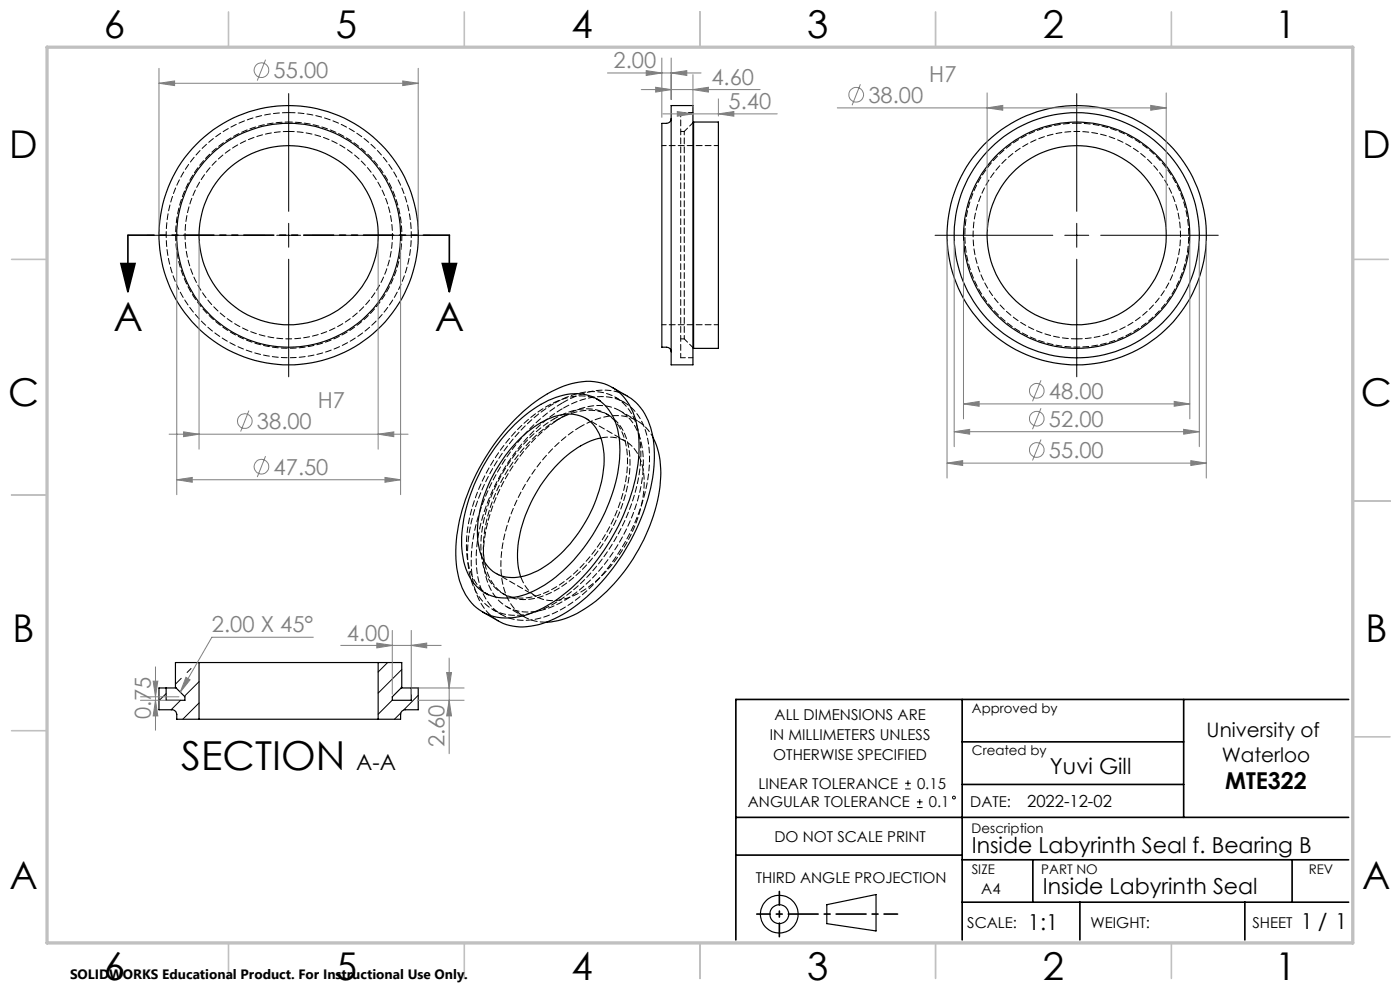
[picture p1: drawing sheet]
<svg xmlns="http://www.w3.org/2000/svg" width="297mm" height="210mm" viewBox="0 0 297 210" stroke-linecap="round" stroke-linejoin="round" font-family="sans-serif">
<g fill="none" stroke="#000" stroke-width=".25">
<path d="M142.4 25.1a1.02 1.02 0 0 1-1 1.1h-1v47.5h1a.96 .96 0 0 1 1 .9M142.4 22.4h4.6v55h-4.6zM147.1 25.9v48M147.1 25.9h5.3v48h-5.3M147.1 25.9l-.1 .2M147 73.8l.1 .1M109.2 90a21.7 21.7 0 0 1 11.8-6.4 8.8 8.8 0 0 1 9.8 6.8 26.7 26.7 0 0 1-2 17.1 37.2 37.2 0 0 1-13.3 16.6 13.9 13.9 0 0 1-10.5 2.5 9.4 9.4 0 0 1-6.8-8.2 29.1 29.1 0 0 1 3.3-17.6 39.4 39.4 0 0 1 7.7-10.8zM109.4 88.8a25.1 25.1 0 0 1 13.5-7.7 10 10 0 0 1 11.6 7 26.8 26.8 0 0 1-.6 16.8 44.4 44.4 0 0 1-16 22.5 17.5 17.5 0 0 1-12.3 3.5 10 10 0 0 1-7.8-7 26.8 26.8 0 0 1 .6-16.8 46 46 0 0 1 11-18.3zM109.8 93.5a17.4 17.4 0 0 1 10.5-5.7 7 7 0 0 1 7.3 5.5 21.6 21.6 0 0 1-1.5 13.5 28.5 28.5 0 0 1-12.1 14.3 9.7 9.7 0 0 1-8.4 .7 8.4 8.4 0 0 1-4.2-6.9 27.1 27.1 0 0 1 5.3-17.5zM126.6 84.6l.7 .4M127.5 92.9a19.1 19.1 0 0 0-10.5 7 28.5 28.5 0 0 0-7.2 19.2l.2 1.5 .5 1.8M129.9 82.2l3.2 1.9a11.7 11.7 0 0 1 5.4 8.3 34.8 34.8 0 0 1-4.1 21 40.7 40.7 0 0 1-15.9 17.4 14.8 14.8 0 0 1-11.1 1.7l-1.3-.6-3.7-2.1"/>
<path d="M138.5 92.8a17.9 17.9 0 0 1 1.4 11.4 38.9 38.9 0 0 1-15.1 24.4 16.8 16.8 0 0 1-8.9 3.4M102.8 125.8l.8 .4M35.2 145.9h2.2M35.2 145.9h-1.5v4.7h2.8a1.02 1.02 0 0 1 1 .9v1.1h4.7M42.2 140.5h38M42.2 152.6h38M42.2 140.5h-5v5.3l2 2v.7h-4v-2.6M42.2 140.5v12.1M80.2 140.5h5v5.3l-2 2v.7h4v-2.6M80.2 140.5v12.1M85.1 145.9h2.1M87.2 145.9h1.5v4.7h-2.7a.96 .96 0 0 0-1 .9v1.1h-4.8"/>
<path d="M175.4 191.9l10.4-2.1v7.7l-10.4-1.6z"/>
<circle cx="61.2" cy="49.9" r="19"/>
<circle cx="61.2" cy="49.9" r="27.5"/>
<circle cx="61.2" cy="49.9" r="23.7"/>
<circle cx="228.4" cy="49.9" r="19"/>
<circle cx="228.4" cy="49.9" r="27.5"/>
<circle cx="228.4" cy="49.9" r="26"/>
<circle cx="228.4" cy="49.9" r="24"/>
<circle cx="165.3" cy="193.9" r="2"/>
<circle cx="165.3" cy="193.9" r="4"/>
</g>
<path d="M61.3 23.9a26 26 0 0 1 22.9 38.3 26 26 0 0 1-44.6 2 26 26 0 0 1 19.3-40.2l2.4-.1M105.7 131.7a12 12 0 0 1-5.5-9.3 36.4 36.4 0 0 1 5.3-22.2 40 40 0 0 1 13.9-14.8" fill="none" stroke="#000" stroke-width=".21" stroke-dasharray="1.3 .6" stroke-dashoffset="-.1"/>
<path d="M61.3 27.9a22 22 0 0 1 19.4 32.3 22 22 0 0 1-37.7 1.9 22 22 0 0 1 16.1-34.1l2.2-.1M228.4 71.9a22 22 0 0 0 19.4-32.4 22 22 0 0 0-37.7-1.8 22 22 0 0 0 16.2 34.1l2.1 .1M119.4 85.4a15.2 15.2 0 0 1 12-2.1l1.8 .7M119.5 88.3a12.8 12.8 0 0 1 11.1-1.6 10 10 0 0 1 5.6 7.9 30.4 30.4 0 0 1-3.9 18.7 34 34 0 0 1-14.4 15.1 11.1 11.1 0 0 1-10.7 .1 11.3 11.3 0 0 1-4.6-9 34.3 34.3 0 0 1 6.4-20.9 33.3 33.3 0 0 1 10.5-10.3" fill="none" stroke="#000" stroke-width=".21" stroke-dasharray="1.3 .6" stroke-dashoffset=".1"/>
<path d="M61.3 25.9a24 24 0 0 1 21.1 35.3 24 24 0 0 1-41.1 2 24 24 0 0 1 17.7-37.2l2.3-.1M145.2 27.9v44M123.2 90.5a12.8 12.8 0 0 1 11.1-1.7 8.6 8.6 0 0 1 4.2 4M132.4 85.3l-1.8-1M132.7 93.6l-8.5-4.9M103.6 126.2a9.9 9.9 0 0 1-4.5-8 32.5 32.5 0 0 1 5-19.5 32.8 32.8 0 0 1 13.7-13.4 10.5 10.5 0 0 1 9.5-.3M104.6 129.3l1.8 1.1M105.2 121.6l8.5 4.9" fill="none" stroke="#000" stroke-width=".21" stroke-dasharray="1.3 .6" stroke-dashoffset=".5"/>
<path d="M144.4 23.9v52M145.2 27.9h-.8M144.4 71.9h.8M117.6 88.8a11.5 11.5 0 0 1 10.5-1.3 9.6 9.6 0 0 1 4.9 8 30.8 30.8 0 0 1-5.8 19.8 26.9 26.9 0 0 1-13.1 11 8.4 8.4 0 0 1-10.1-2.9 16.3 16.3 0 0 1-1.6-12.1 35.3 35.3 0 0 1 14.4-22l.8-.5M118.1 89.1a11.5 11.5 0 0 1 10.5-1.3 9.6 9.6 0 0 1 4.9 8 30.8 30.8 0 0 1-5.8 19.8 26.9 26.9 0 0 1-13 11 8.4 8.4 0 0 1-10.2-2.9 16.3 16.3 0 0 1-1.5-12 35.3 35.3 0 0 1 14.3-22.1l.8-.5M135.2 89.3l-3.7-2.2M107.5 128.7l3.7 2.1" fill="none" stroke="#000" stroke-width=".21" stroke-dasharray="1.3 .6" stroke-dashoffset=".4"/>
<path d="M147 23.9h-2.6M147 26l-1.8 1.9M152.4 30.9h-12M228.4 26.1a23.7 23.7 0 0 1 21 35 23.7 23.7 0 0 1-40.7 1.9 23.7 23.7 0 0 1 17.5-36.8l2.2-.1M140.4 68.9h12M144.4 75.9h2.6M145.2 71.9l1.8 1.8" fill="none" stroke="#000" stroke-width=".21" stroke-dasharray="1.3 .6" stroke-dashoffset=".3"/>
<path d="M127.3 85h.1M129.1 88l-.5-.3M106.6 125.8l.5 .4M115.9 132a8.8 8.8 0 0 1-9-7 26.8 26.8 0 0 1 2-17.3 36.9 36.9 0 0 1 14.3-17.2" fill="none" stroke="#000" stroke-width=".21" stroke-dasharray="1.3 .6"/>
<path d="M117.6 85.6a14.2 14.2 0 0 1 11.6-2 10.5 10.5 0 0 1 6.4 8.5 31.8 31.8 0 0 1-3.5 19.3 38.5 38.5 0 0 1-15.4 17.1 13.2 13.2 0 0 1-11.4 1.2 11 11 0 0 1-5.9-9.1 34.3 34.3 0 0 1 4.7-20.5 38 38 0 0 1 13.5-14.5M119.4 86.6a14.2 14.2 0 0 1 11.6-1.9 10.5 10.5 0 0 1 6.4 8.4 31.8 31.8 0 0 1-3.5 19.4 38.5 38.5 0 0 1-15.3 17 13.2 13.2 0 0 1-11.4 1.3 11 11 0 0 1-5.9-9.1 34.3 34.3 0 0 1 4.7-20.6 38 38 0 0 1 13.4-14.5M127.5 92.9a7.1 7.1 0 0 1 8.8 5.9 23.9 23.9 0 0 1-3.4 16.5 25.5 25.5 0 0 1-11.8 11.3 7.8 7.8 0 0 1-8.9-1.3l-1.1-1.5-.6-1.5" fill="none" stroke="#000" stroke-width=".21" stroke-dasharray="1.3 .6" stroke-dashoffset="-.2"/>
<path d="M119.5 88.3l-1.4 .8M102.5 116.1v1.6" fill="none" stroke="#000" stroke-width=".21" stroke-dasharray="1.3 .6" stroke-dashoffset=".8"/>
<g fill="none" stroke="#000" stroke-width=".21">
<path d="M61.2 19.9v24.9M228.4 19.9v24.9M31.2 49.9h25M58.7 49.9h5.1M61.2 47.4v5M61.2 55v24.9M66.3 49.9h25M198.4 49.9h24.9M225.9 49.9h5.1M228.4 47.4v5M228.4 55v24.9M233.5 49.9h24.9"/>
<path d="M35.2 147.1l-1.5 1.5M37.3 140.5l-.1 .1M38.3 148.5l-2 2.1M38.5 143.9l-1.3 1.2M40.5 141.8l-.8 .9M42.2 144.6l-3 3M42.2 149.1l-3.4 3.5M82.2 140.5l-2 2M83.2 148.5l-3 3M85.1 151.2l-1.4 1.4M85.2 142l-5 5M88.7 147.5l-3.1 3.1"/>
<path d="M192 167.3h1.2M192 166.1h1.2M192.6 165.5v1.2M194.5 171.3h1.2M194.5 170.1h1.2M195.1 169.5v1.2"/>
<circle cx="202.4" cy="169.2" r=".3"/>
</g>
<g fill="none" stroke="#808080" stroke-width=".21">
<path d="M33.7 17.7l3.3-.5v1zM33.7 14.5v34.1M33.7 17.7h55M56.3 12.7l-1.7 4.4M85.4 17.2l3.3 .5-3.3 .5zM88.7 14.5v34.1M128.9 15.5h19.8M136 19h25.3M137.1 15l3.3 .5-3.3 .5zM139.1 18.5l3.3 .5-3.3 .5zM140.4 12.3v12.6M142.4 15.5l3.3-.5v1z"/>
<path d="M142.4 12.3v8.8M147 19l3.3-.5v1zM147 15.8v6.8M182.5 17.9l-1.7 4.4M209.4 19.7v28.9M247.4 19.7v28.9M140.7 24.2h24.2M143.7 23.7l3.3 .5-3.3 .5zM152.4 24.2l3.3-.5v1zM152.4 21v3.6M177.6 22.9h69.8M209.4 22.9l3.3-.5v1z"/>
<path d="M244.1 22.4l3.3 .5-3.3 .5zM37.5 51.2v53.7M42.2 51.2v44.1M80.2 51.2v44.1M85 51.2v53.7M200.9 51.2v50.2M202.4 51.2v43.5M204.4 51.2v37.7M252.4 51.2v37.7M254.4 51.2v43.5M255.9 51.2v50.2M35.9 92.1h50.7"/>
<path d="M38.9 91.6l3.3 .5-3.3 .5zM52.8 87.1l-1.8 4.4M56.3 96.8l-1.7 4.4M80.2 92.1l3.3-.5v1zM200.9 98.2l3.3-.5v1zM200.9 98.2h55M202.4 91.6l3.3-.5v1zM202.4 91.6h52M204.4 85.7l3.3-.5v1zM204.4 85.7h48M220.8 93.2l-1.8 4.5M220.8 86.6l-1.8 4.4"/>
<path d="M220.8 80.7l-1.8 4.4M249.1 85.2l3.3 .5-3.3 .5zM251.1 91.1l3.3 .5-3.3 .5zM252.6 97.7l3.3 .5-3.3 .5zM37.5 101.8l3.3-.5v1zM37.5 101.8h47.5M81.7 101.3l3.3 .5-3.3 .5zM66.5 135.2h-21.6l-6.7 11.6M72.3 136.9h21.3M79.9 136.4l3.3 .5-3.3 .5zM83.2 133.7v13.6M87.2 136.9l3.3-.5v1z"/>
<path d="M87.2 133.7v13.6M95.3 139.6v20.3M29.8 148.5h8.2M29.8 147.8h8.2M32.5 144.5h1l-.5 3.3zM33 141.5v13.4M33 148.5l.5 3.4h-1zM39.4 143.7l.9 .5-2.1 2.6zM88.5 148.5h10M88.5 145.9h10M94.8 142.7h1l-.5 3.2zM95.3 148.5l.5 3.4h-1z"/>
<circle cx="55.5" cy="14.9" r="1.56"/>
<circle cx="181.6" cy="20.1" r="1.55"/>
<circle cx="51.9" cy="89.3" r="1.56"/>
<circle cx="55.5" cy="99" r="1.56"/>
<circle cx="220" cy="82.9" r="1.55"/>
<circle cx="220" cy="95.4" r="1.55"/>
<circle cx="220" cy="88.8" r="1.55"/>
</g>
<g fill="none" stroke="#000" stroke-width=".35">
<path d="M25.6 55.9h3l-1.5 6zM27.1 49.9v12M93.8 55.9h3l-1.5 6zM95.3 49.9v12M204.1 148.4v51M204.1 157.4h47M251.1 148.4v25M286.1 148.4h-130v51M156.1 173.4h130M204.1 166.4h47M156.1 181.4h48M204.1 191.4h82"/>
<path d="M204.1 182.4h82M219.1 182.4v9M229.1 191.4v8M264.1 191.4v8M274.1 182.4v9"/>
</g>
<path d="M95.4 49.9h-68.2" fill="none" stroke="#000" stroke-width=".35" stroke-dasharray="6.3 1.3 1.3 1.3 1.3 1.3" stroke-dashoffset=".8"/>
<path d="M165.3 189.1v9.6M190.4 193.9h-29.9" fill="none" stroke="#000" stroke-width=".35" stroke-dasharray="6.3 1.3 1.3 1.3" stroke-dashoffset="3.5"/>
<g fill="none" stroke="#c0c0c0" stroke-width=".35">
<path d="M48.5 2.5v7.5M98.5 2.5v7.5M148.5 2.5v7.5M198.5 2.5v7.5M248.5 2.5v7.5M2.5 55h7.5M287 55h7.5M2.5 105h7.5M287.4 106.3h7.5M2.5 155h7.5M287.4 156.3h7.5M48.5 200v7.5"/>
<path d="M98.5 200v7.5M148.5 200v7.5M198.5 200v7.5M248.5 200v7.5"/>
</g>
<path d="M10 10h277v190h-277z" fill="none" stroke="#c0c0c0" stroke-width=".7"/>
<path d="M93.8 55.9h3l-1.5 6zM25.6 55.9h3l-1.5 6z" fill="#000"/>
<g fill="#808080">
<path d="M39.4 143.7l.9 .5-2.1 2.6z"/>
<path d="M95.3 148.5l.5 3.4h-1zM94.8 142.7h1l-.5 3.2z"/>
<path d="M32.5 144.5h1l-.5 3.3zM33 148.5l.5 3.4h-1z"/>
<path d="M79.9 136.4l3.3 .5-3.3 .5zM87.2 136.9l3.3-.5v1z"/>
<path d="M33.7 17.7l3.3-.5v1zM85.4 17.2l3.3 .5-3.3 .5zM37.5 101.8l3.3-.5v1zM81.7 101.3l3.3 .5-3.3 .5zM38.9 91.6l3.3 .5-3.3 .5zM80.2 92.1l3.3-.5v1zM137.1 15l3.3 .5-3.3 .5zM142.4 15.5l3.3-.5v1zM139.1 18.5l3.3 .5-3.3 .5zM147 19l3.3-.5v1zM143.7 23.7l3.3 .5-3.3 .5zM152.4 24.2l3.3-.5v1zM200.9 98.2l3.3-.5v1zM252.6 97.7l3.3 .5-3.3 .5zM202.4 91.6l3.3-.5v1zM251.1 91.1l3.3 .5-3.3 .5zM204.4 85.7l3.3-.5v1zM249.1 85.2l3.3 .5-3.3 .5zM209.4 22.9l3.3-.5v1zM244.1 22.4l3.3 .5-3.3 .5z"/>
</g>
<g font-size="8.5">
<text x="24.1" y="70.2">A</text>
<text x="92.3" y="70.2">A</text>
<text x="38.5" y="163.3">SECTION</text>
</g>
<g font-size="8.1">
<text x="22" y="8">6</text>
<text x="71.2" y="8">5</text>
<text x="121.2" y="8">4</text>
<text x="171.3" y="8">3</text>
<text x="221.3" y="8">2</text>
<text x="270.5" y="8">1</text>
<text x="2" y="33.6">D</text>
<text x="289" y="33.6">D</text>
<text x="1.7" y="86.1">C</text>
<text x="288.7" y="86.1">C</text>
<text x="2.7" y="136.1">B</text>
<text x="289.7" y="136.1">B</text>
<text x="2" y="188.6">A</text>
<text x="289" y="188.6">A</text>
<text x="22" y="208">6</text>
<text x="71.2" y="208">5</text>
<text x="121.2" y="208">4</text>
<text x="171.3" y="208">3</text>
<text x="221.3" y="208">2</text>
<text x="270.5" y="208">1</text>
</g>
<text font-size="4.9" x="259.9" y="167.3">MTE322</text>
<g font-size="4.7" fill="#808080">
<text x="58" y="16.6">55.00</text>
<text x="130.2" y="14.5">2.00</text>
<text x="150.9" y="18">4.60</text>
<text x="197.2" y="17.3">H7</text>
<text x="154.6" y="23.1">5.40</text>
<text x="184.2" y="21.8">38.00</text>
<text x="67.4" y="86.6">H7</text>
<text x="222.5" y="84.6">48.00</text>
<text x="54.5" y="91">38.00</text>
<text x="222.5" y="90.5">52.00</text>
<text x="58" y="100.7">47.50</text>
<text x="222.5" y="97.1">55.00</text>
<text x="45" y="134.1">2.00 X 45°</text>
<text x="73.6" y="135.9">4.00</text>
<text x="32" y="152.6" transform="rotate(-90 32 152.6)">0.75</text>
<text x="94.3" y="158.6" transform="rotate(-90 94.3 158.6)">2.60</text>
</g>
<g font-size="4.7">
<text x="75.6" y="163.3">A-A</text>
<text x="222.7" y="164.3">Yuvi Gill</text>
<text x="206.1" y="180.9">Inside Labyrinth Seal f. Bearing B</text>
<text x="221.2" y="189.6">Inside Labyrinth Seal</text>
<text x="218.1" y="197.3">1:1</text>
<text x="276" y="197.1">1 / 1</text>
</g>
<g font-size="4.2">
<text x="256" y="156.3">University of</text>
<text x="259.2" y="161.5">Waterloo</text>
</g>
<text font-size="3.5" x="217.9" y="171.3">2022-12-02</text>
<g font-size="3.2">
<text x="164.3" y="152.8">ALL DIMENSIONS ARE</text>
<text x="163.3" y="156.9">IN MILLIMETERS UNLESS</text>
<text x="164" y="161.1">OTHERWISE SPECIFIED</text>
<text x="160.9" y="167.3">LINEAR TOLERANCE</text>
<text x="194.5" y="167.3">0.15</text>
<text x="158.7" y="171.3">ANGULAR TOLERANCE</text>
<text x="197.1" y="171.3">0.1</text>
<text x="205.8" y="171.3">DATE:</text>
<text x="164.3" y="178.7">DO NOT SCALE PRINT</text>
<text x="160.3" y="187.2">THIRD ANGLE PROJECTION</text>
<text x="208.2" y="189.6">A4</text>
<text x="205.2" y="196.8">SCALE:</text>
<text x="231.4" y="196.8">WEIGHT:</text>
<text x="265.7" y="196.8">SHEET</text>
</g>
<text font-size="2.9" x="14.9" y="207.6">SOLIDWORKS Educational Product. For Instructional Use Only.</text>
<g font-size="2.8">
<text x="206.2" y="151.2">Approved by</text>
<text x="206.2" y="160.3">Created by</text>
<text x="206.1" y="176.8">Description</text>
<text x="206.1" y="185.4">SIZE</text>
<text x="220.9" y="185.4">PART NO</text>
<text x="277.6" y="185.4">REV</text>
</g>
</svg>
